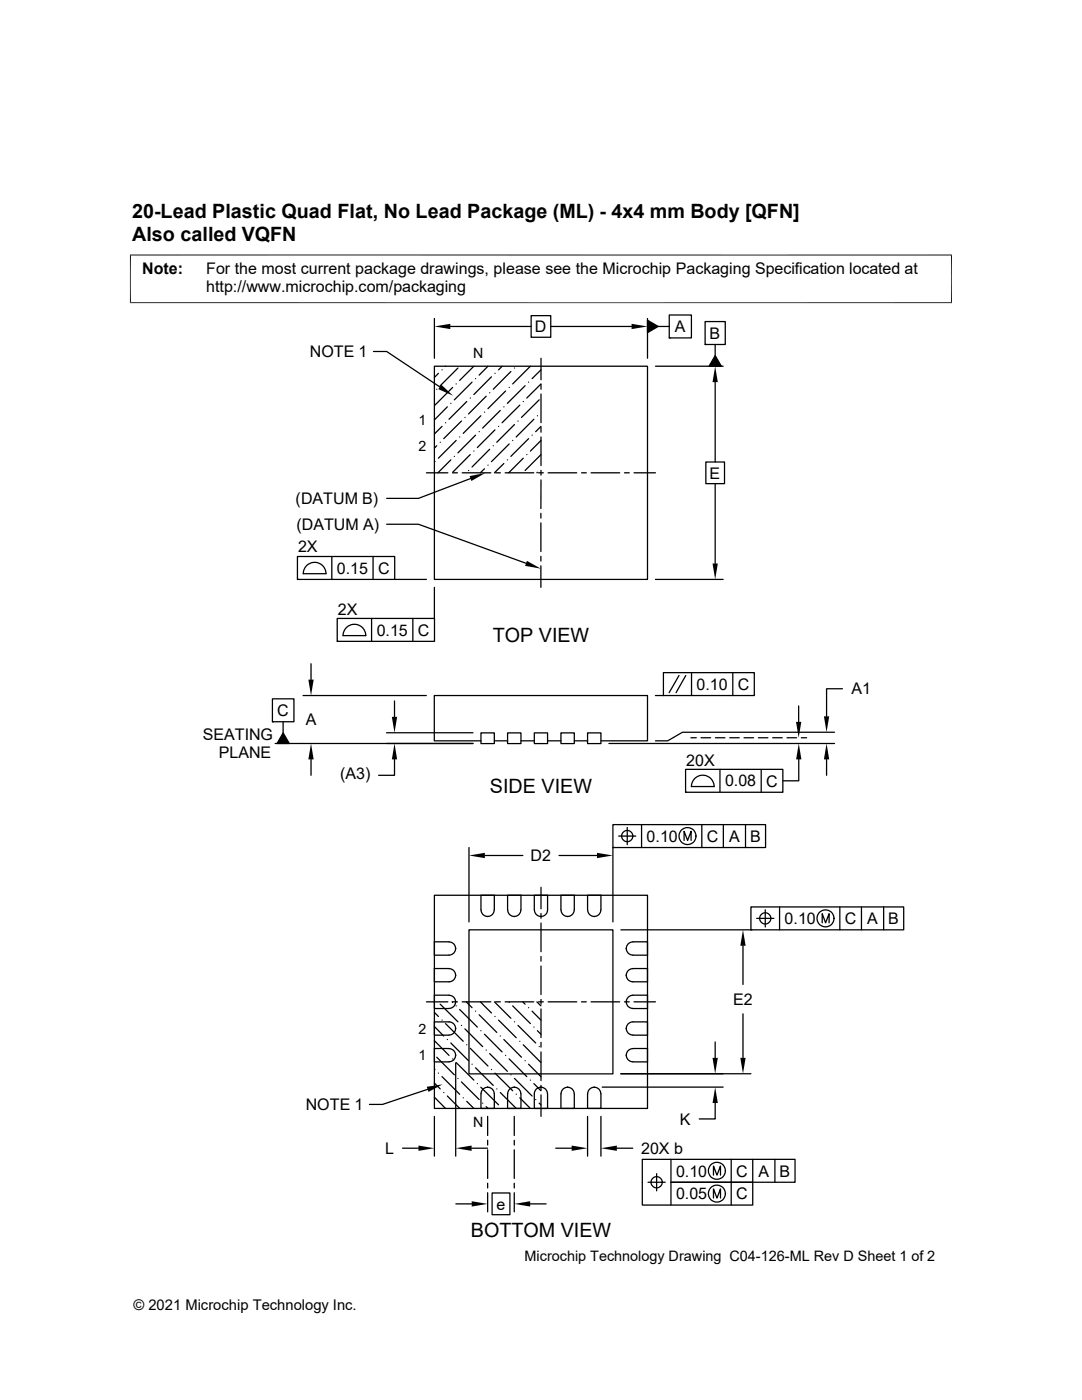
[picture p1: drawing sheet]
<svg xmlns="http://www.w3.org/2000/svg" width="216mm" height="279mm" viewBox="0 0 216 279" stroke-linecap="round" stroke-linejoin="round" font-family="sans-serif">
<g fill="none" stroke="#000" stroke-width=".25">
<path d="M74.5 70.1h2.7l10.6 7.1M86.7 73.1h42.5v42.5h-42.5zM86.7 63.6v7.9M87.1 77.7h.1M87.5 74.5l-.8 .8M88.2 73.8h.1M88.9 73.1h.1M89.9 65.2h16.1M90.3 77.3l-3.5 3.6M91 76.6h.1M91.4 73.4l-3.6 3.6M93.8 79.4h.1"/>
<path d="M94.2 76.3l-3.5 3.5M94.6 73.1l-2.9 2.8M94.9 75.6h.1M97 79.1l-3.5 3.5M97.4 73.1l-1.8 1.8M97.7 78.4h.1M98.1 75.2l-3.5 3.5M98.8 74.5h.1M100.2 73.1l-.7 .7M100.9 78l-3.5 3.6M101.6 77.3h.1M101.9 74.1l-3.5 3.6"/>
<path d="M102.7 73.4h.1M104.8 77l-3.6 3.5M105.5 76.3h.1M105.8 73.1l-3.5 3.5M106 63h3.9v4.3h-3.9zM107.6 79.8l-3.5 3.5M107.9 71.5v4.3M107.9 76.7v1M107.9 78.6v5.7M108 73.8l-1.8 1.8M108 76.6l-2.9 2.8M109.9 65.2h16.1"/>
<path d="M129.2 63.9l2.1 1.3-2.1 1.2zM129.2 63.6v7.9M130.8 73.1h13.5M131.3 65.2h2.2M133.5 62.9h4.5v4.5h-4.5zM133.5 67.4h.1M140.7 64.2h4v4.5h-4zM140.7 68.7h.1M142.7 71l1.2 2.1h-2.4zM142.7 68.7v2.3M142.7 76.3v15.9M85.1 94.4h4.3"/>
<path d="M86.8 92.1h.1M87.1 89l-.4 .4M87.8 88.3h.1M88.2 85.1l-1.5 1.5M88.9 84.4h.1M89.3 81.2l-2.6 2.6M90 80.5h.1M90 91.8l-2.6 2.6M90.3 94.4h1M90.7 91.1h.1M91 87.9l-3.5 3.5M91.7 87.2h.1"/>
<path d="M92.1 84l-3.6 3.5M92.2 94.4h5.7M92.8 83.3h.1M93.1 80.1l-3.5 3.6M93.5 93.9h.1M93.8 90.7l-3.5 3.6M93.9 95.5l-10.4 4h-6.3M94.6 90h.1M94.9 86.8l-3.5 3.6M95.6 86.1h.1M95.9 83l-3.5 3.5M96.7 82.3h.1"/>
<path d="M96.7 93.6l-.9 .8M97.4 92.8h.1M97.7 89.7l-3.5 3.5M98.4 89h.1M98.8 85.8l-3.5 3.5M98.9 94.4h.9M99.5 85.1h.1M99.8 81.9l-3.5 3.5M100.5 81.2h.1M100.5 92.5l-1.8 1.9M100.8 94.4h5.7M101.2 91.8h.1"/>
<path d="M101.6 88.6l-3.5 3.5M102.3 87.9h.1M102.7 84.7l-3.6 3.6M103.4 84h.1M103.7 80.9l-3.5 3.5M104.4 80.1h.1M104.4 91.4l-2.9 3M105.1 90.7h.1M105.5 87.5l-3.6 3.6M106.2 86.8h.1M106.5 83.7l-3.5 3.5M107.2 83h.1"/>
<path d="M107.2 94.3l-.1 .1M107.5 94.4h.9M107.9 85.3v1M107.9 87.2v5.7M107.9 93.9v.9M107.9 95.8v5.7M108 85.1l-1.1 1M108 87.9l-2.2 2.1M108 90.7l-3.2 3.2M109.4 94.4h5.7M116 94.4h1M117.9 94.4h5.8"/>
<path d="M124.6 94.4h1M126.5 94.4h4.3M140.8 92.2h3.8v4.3h-3.8zM142.7 96.5v16M59.4 111.1h19.4v4.5h-19.4zM59.4 115.6h.1M61.3 112.8a2.27 2.27 0 0 1 2.4-.4 2.27 2.27 0 0 1 1.3 2.1h-4.5l.2-.9zM66.2 111.1v4.5M74.4 111.1v4.5M77.2 104.6h6.3l21.5 7.8M78.7 115.6h6.4M86.7 117.2v6.2"/>
<path d="M107.9 102.4v1M107.9 104.4v5.7M107.9 111v1M107.9 112.9v4.3M130.8 115.6h13.5M54.4 139.5h4.3v4.5h-4.3zM60.5 138.8h24.6M62.1 132.5v3.1M67.3 123.4h19.4v4.6h-19.4zM67.3 128h.1M69.2 125.1a2.27 2.27 0 0 1 2.5-.3 2.27 2.27 0 0 1 1.3 2.1h-4.5l.2-1zM74.1 123.4v4.6"/>
<path d="M78.7 139.9v3.2M82.4 123.4v4.6M130.8 138.8h1.6M132.4 134.2h18.1v4.6h-18.1zM135.5 134.8l-2 3.4M136.8 134.8l-1.9 3.4M138 134.2v4.6M146.2 134.2v4.6M168.1 137.5h-3.2v5.5M54.4 144h.1M56.5 144v2.3M56.5 146.3l1.2 2.1h-2.4z"/>
<path d="M62.1 151.6v3.1M77.1 146.2h17.3M78.7 151.6v3.1h-3.2M94.4 148.4h-39.5M96 147.8h-9.3v-9h42.5v9h-9.3M96 146.3h2.6v2.1h-2.6zM98.6 147.8h2.7M101.3 146.3h2.6v2.1h-2.6zM103.9 147.8h2.7M106.6 146.3h2.7v2.1h-2.7zM109.3 147.8h2.6M111.9 146.3h2.7v2.1h-2.7z"/>
<path d="M114.6 147.8h2.6M117.2 146.3h2.7v2.1h-2.7zM121.5 148.4h45M136.8 153.5h19.4v4.6h-19.4zM136.8 158.1h.1M137.9 147.2h1M137.9 157h4.6M138 157a2.26 2.26 0 0 1 2.2-2.3 2.26 2.26 0 0 1 2.3 2.3M139.9 147.2h1.9M142.7 147.2h2M143.7 153.5v4.6M145.6 147.2h1.9"/>
<path d="M148.5 147.2h1.9M151.3 147.2h1.9M151.9 153.5v4.6M154.2 147.2h1.9M157 147.2h1.9M159.4 140.9v3.2M159.4 151.6v4.2h-3.2M159.9 147.2h1.1M164.9 151.6v3.1M166.5 146.1h-30.3l-3 1.7h-2.4M86.7 178.7h42.5v42.5h-42.5zM93.6 169.1v14.9"/>
<path d="M96 178.7h2.6v2.9a1.32 1.32 0 0 1-1.3 1.3 1.32 1.32 0 0 1-1.3-1.3zM96.8 170.7h7.5M107.9 177.1v4.3M111.5 170.7h7.6M111.9 178.7h2.7v2.9a1.32 1.32 0 0 1-1.3 1.3 1.32 1.32 0 0 1-1.4-1.3zM122.3 169.1v14.9M122.3 164.6h30.5v4.5h-30.5zM122.3 169.1h.1M123.4 166.9h3.5M125.2 165.1v3.5M128 164.6v4.5M136.5 167.7v-1.8l.7 1.8 .7-1.8v1.8"/>
<path d="M140 164.6v4.5M144.3 164.6v4.5M148.8 164.6v4.5M85.1 199.9h4.3M86.7 193.3h2.9a1.31 1.31 0 0 1 1.3 1.3 1.31 1.31 0 0 1-1.3 1.3h-2.9zM86.7 188h2.9a1.32 1.32 0 0 1 1.3 1.3 1.32 1.32 0 0 1-1.3 1.3h-2.9zM89.6 198.6h-2.9v2.7h2.9M89.6 198.6a1.31 1.31 0 0 1 1.3 1.3 1.31 1.31 0 0 1-1.3 1.4M90.2 199.9l.1 .1M90.3 199.9h1M90.9 194.6h.1M90.9 189.3h.1"/>
<path d="M92.2 199.9h5.7M93 199.9l1.2 1.2M93.6 185.6h28.7v28.7h-28.7zM95.8 199.9l2.3 2.3M97.3 182.9h.1M98.7 199.9l3.2 3.3M98.9 199.9h.9M100.8 199.9h5.7M101.3 181.6v-2.9h2.6v2.9M101.3 181.6a1.31 1.31 0 0 0 1.3 1.3 1.31 1.31 0 0 0 1.3-1.3M102.6 182.9h.1M104.3 199.9l.5 .5"/>
<path d="M106.6 181.6v-2.9h2.7v2.9a1.31 1.31 0 0 1-1.4 1.3 1.31 1.31 0 0 1-1.3-1.3M107.1 199.9l.8 .8M107.5 199.9h.9M107.9 182.9h.1M107.9 182.3v1M107.9 184.2v5.7M107.9 190.9v.9M107.9 192.8v5.7M107.9 199.5v.9M109.4 199.9h5.7M113.3 182.9h.1M116 199.9h1"/>
<path d="M117.2 181.6v-2.9h2.7v2.9M117.3 181.6a1.31 1.31 0 0 0 1.3 1.3 1.31 1.31 0 0 0 1.3-1.3M117.9 199.9h5.8M118.6 182.9h.1M123.9 185.6h25.9M124.6 199.9h1M124.9 194.6h.1M124.9 189.3h.1M125.3 188.4l1-.4h2.9v2.6h-2.9a1.32 1.32 0 0 1-1.2-.8 1.32 1.32 0 0 1 .2-1.4zM125.3 193.7l1-.4h2.9v2.6h-2.9a1.32 1.32 0 0 1-1.2-.8 1.32 1.32 0 0 1 .2-1.4zM126.3 198.6a1.31 1.31 0 0 0-1.3 1.3 1.31 1.31 0 0 0 1.3 1.4M126.3 198.6h2.9v2.7h-2.9"/>
<path d="M126.5 199.9h4.3M148.3 188.7v7.8M149.8 181h30.5v4.6h-30.5zM149.8 185.6h.1M151 183.3h3.4M152.7 181.6v3.4M155.6 181v4.6M164.1 184.2v-1.8l.6 1.8 .7-1.8v1.8M167.6 181v4.6M171.9 181v4.6M176.3 181v4.6M85.3 217.4l-9 3h-2.6"/>
<path d="M86.7 209.3h2.9a1.32 1.32 0 0 1 1.3 1.3 1.32 1.32 0 0 1-1.3 1.3h-2.9zM86.7 203.9h2.9a1.32 1.32 0 0 1 1.3 1.4 1.32 1.32 0 0 1-1.3 1.3h-2.9zM86.7 202l.8 .9M86.7 204.9l1.8 1.9M86.7 207.7l2.9 2.9M86.7 219l2.2 2.2M86.7 213.3l.1 .1M86.7 216.2l1.1 1.1M87.1 211l3.6 3.5M87.5 214.2h.1M87.8 200.4l3.6 3.5M88.2 203.6h.1"/>
<path d="M88.2 214.9l3.5 3.5M88.5 218h.1M88.9 204.3l3.5 3.5M89.3 207.5h.1M89.3 218.7l2.4 2.5M90 208.2l3.5 3.5M90.3 211.3h.1M90.9 210.6h.1M90.9 205.3h.1M90.9 212.2v18.5M91 200.7h.1M91 212l3.6 3.6"/>
<path d="M91.4 215.2h.1M91.7 201.5l3.6 3.5M92.1 204.6h.1M92.1 215.9l3.5 3.5M92.4 219.1h.1M92.8 205.3l3.5 3.6M93.1 208.5h.1M93.1 219.8l1.5 1.4M93.8 209.2l3.6 3.5M94.2 212.4h.1M94.9 201.8h.1M94.9 213.1l3.5 3.5"/>
<path d="M95.3 216.3h.1M95.6 202.5l3.5 3.5M95.9 205.7h.1M95.9 217l3.6 3.5M96.4 217.4a1.33 1.33 0 0 1 1.4-.3 1.33 1.33 0 0 1 .8 1.2v2.9h-2.6v-3.1zM96.7 206.4l3.5 3.5M97 209.6h.1M97.3 217h.1M97.7 210.3l3.5 3.5M98.1 213.4h.1M98.8 202.9h.1M98.8 214.2l3.5 3.5"/>
<path d="M99.1 217.3h.1M99.5 203.6l3.5 3.5M99.8 206.8h.1M99.8 218l3.2 3.2M100.5 207.5l3.6 3.5M100.9 210.6h.1M101.3 218.3v2.9h2.6v-2.9M101.3 218.3a1.31 1.31 0 0 1 1.3-1.3 1.31 1.31 0 0 1 1.3 1.3M101.6 200h.1M101.6 211.3l3.5 3.6M101.9 214.5h.1M102.3 200.7l3.5 3.6"/>
<path d="M102.6 217h.1M102.7 203.9h.1M102.7 215.2l3.5 3.5M103 218.4h.1M103.4 204.6l3.5 3.6M103.7 207.8h.1M103.7 219.1l2.1 2.1M104.4 208.5l3.5 3.5M104.8 211.7h.1M105.5 201.1h.1M105.5 212.4l2.4 2.5M105.8 215.6h.1"/>
<path d="M106.2 201.8l1.7 1.8M106.5 205h.1M106.5 216.3l1.4 1.4M106.9 219.4h.1M107 217.4a1.33 1.33 0 0 1 1.4-.3 1.33 1.33 0 0 1 .9 1.2v2.9h-2.7v-2.9zM107.2 205.7l.7 .7M107.6 208.9h.1M107.9 217h.1M107.9 201.4v5.7M107.9 208v1M107.9 209.9v5.7M107.9 216.6v1"/>
<path d="M107.9 218.5v4.3M112.3 217.4a1.33 1.33 0 0 1 1.5-.3 1.33 1.33 0 0 1 .8 1.2v2.9h-2.7l.1-3.1zM113.3 217h.1M117.2 218.3v2.9h2.7v-2.9M117.3 218.3a1.31 1.31 0 0 1 1.3-1.3 1.31 1.31 0 0 1 1.3 1.3M118.6 217h.1M120.2 217h24.1M124.9 210.6h.1M124.9 205.3h.1M125.3 204.3l1-.4h2.9v2.7h-2.9a1.32 1.32 0 0 1-1.2-.8 1.32 1.32 0 0 1 .2-1.5zM125.3 209.7l1-.4h2.9v2.6h-2.9a1.32 1.32 0 0 1-1.2-.8 1.32 1.32 0 0 1 .2-1.4zM142.7 207.9v3.2"/>
<path d="M148.3 202.3v8.8M149.8 214.3h-25.9M80.3 229.2h3.2M86.7 222.8v7.9M94.1 229.2h3.2M96.3 220.2h.1M97 220.9l.4 .3M97.3 222.8v3.8M97.3 227.6v.9M97.3 229.5v5.7M97.3 236.1v1M97.3 238v3.9"/>
<path d="M98.2 238.1h3.5v4.3h-3.5zM100.2 221.2h.1M102.6 222.8v3.8M102.6 227.6v.9M102.6 229.5v5.7M102.6 236.1v1M102.6 238v3.9M107.6 220.2l.3 .3M110.9 229.2h3.2M117.2 222.8v7.9M119.9 222.8v7.9M123.1 229.2h3.2"/>
<path d="M129.3 235.9h3.4M131 234.2v3.5M133.9 231.4v4.5h16.3v4.6h-22v-9.1h30.4v4.5h-24.7v4.6M142.4 234.5v-1.8l.7 1.8 .7-1.8v1.8M142.4 239.1v-1.8l.7 1.8 .7-1.8v1.8M142.7 220.1v3.2h-3.2M145.9 231.4v9.1M150.2 231.4v4.5M154.6 231.4v4.5M91 240.3h3.1M105.8 240.3h3.2"/>
<circle cx="125.2" cy="166.9" r="1.12"/>
<circle cx="137.2" cy="166.9" r="1.69"/>
<circle cx="152.7" cy="183.3" r="1.12"/>
<circle cx="164.7" cy="183.3" r="1.69"/>
<circle cx="131" cy="235.9" r="1.12"/>
<circle cx="143" cy="238.2" r="1.69"/>
<circle cx="143" cy="233.7" r="1.69"/>
</g>
<g fill="#000">
<path d="M88.1 76.8l2.3 2.2-2.9-1.3zM86.7 65.2l3.2-.6v1.1zM126 64.6l3.2 .6-3.2 .5zM129.2 63.9l2.1 1.3-2.1 1.2zM142.7 73.1l.5 3.2h-1zM142.7 71l1.2 2.1h-2.4zM93.7 95l3.2-.6-2.8 1.6zM105.1 111.9l2.8 1.6-3.1-.6zM142.2 112.5h1l-.5 3.1zM61.5 135.6h1.1l-.5 3.2zM56.5 146.3l1.2 2.1h-2.4zM62.1 148.4l.5 3.2h-1.1z"/>
<path d="M78.2 143.1h1l-.5 3.1zM78.7 148.4l.5 3.2h-1zM158.8 144.1h1.1l-.5 3.1zM159.4 148.4l.5 3.2h-1zM164.9 148.4l.6 3.2h-1.1zM164.4 143h1.1l-.6 3.1zM93.6 170.7l3.2-.5v1.1zM119.1 170.2l3.2 .5-3.2 .6zM148.3 185.6l.5 3.1h-1.1zM85.2 216.9l3.1-.5-2.8 1.5zM142.2 211.1h1l-.5 3.2zM147.7 211.1h1.1l-.5 3.2z"/>
<path d="M83.5 228.6l3.2 .6-3.2 .5zM90.9 229.2l3.2-.6v1.1zM94.1 239.7l3.2 .6-3.2 .5zM102.6 240.3l3.2-.6v1.1zM114.1 228.6l3.1 .6-3.1 .5zM119.9 229.2l3.2-.6v1.1zM142.7 217l.5 3.1h-1z"/>
</g>
<path d="M26 50.8v9.7M189.9 50.8v9.7M189.9 50.9h-164M25.9 60.4h164" fill="none" stroke="#000" stroke-width=".2"/>
<g font-size="3.9">
<text x="26.4" y="43.5">20-Lead Plastic Quad Flat, No Lead Package (ML) - 4x4 mm Body [QFN]</text>
<text x="26.4" y="48.1">Also called VQFN</text>
<text x="98.3" y="128.1">TOP VIEW</text>
<text x="97.8" y="158.2">SIDE VIEW</text>
<text x="93.9" y="246.8">BOTTOM VIEW</text>
</g>
<g font-size="3.2">
<text x="28.4" y="54.7">Note:</text>
<text x="41.1" y="58.3">http://www.microchip.com/packaging</text>
<text x="41.1" y="54.7">For the most current package drawings, please see the Microchip Packaging Specification located at</text>
<text x="61.8" y="71.3">NOTE 1</text>
<text x="106.7" y="66.3">D</text>
<text x="134.7" y="66.3">A</text>
<text x="141.6" y="67.6">B</text>
<text x="141.6" y="95.5">E</text>
<text x="59" y="100.6">(DATUM B)</text>
<text x="59.1" y="105.7">(DATUM A)</text>
<text x="59.5" y="110.3">2X</text>
<text x="67.2" y="114.5">0.15</text>
<text x="75.4" y="114.5">C</text>
<text x="67.4" y="122.6">2X</text>
<text x="75.2" y="126.8">0.15</text>
<text x="83.4" y="126.9">C</text>
<text x="139" y="137.6">0.10</text>
<text x="147.2" y="137.7">C</text>
<text x="55.3" y="142.9">C</text>
<text x="169.9" y="138.6">A1</text>
<text x="40.4" y="147.7">SEATING</text>
<text x="61" y="144.7">A</text>
<text x="43.6" y="151.4">PLANE</text>
<text x="67.9" y="155.5">(A3)</text>
<text x="136.9" y="152.8">20X</text>
<text x="144.7" y="157">0.08</text>
<text x="152.9" y="157">C</text>
<text x="129" y="168">0.10</text>
<text x="141" y="168">C</text>
<text x="145.5" y="168">A</text>
<text x="149.7" y="168">B</text>
<text x="105.9" y="171.9">D2</text>
<text x="156.6" y="184.4">0.10</text>
<text x="168.6" y="184.4">C</text>
<text x="173" y="184.4">A</text>
<text x="177.2" y="184.4">B</text>
<text x="146.3" y="200.6">E2</text>
<text x="61" y="221.6">NOTE 1</text>
<text x="135.6" y="224.5">K</text>
<text x="76.9" y="230.3">L</text>
<text x="127.9" y="230.3">20X b</text>
<text x="134.9" y="234.8">0.10</text>
<text x="134.9" y="239.4">0.05</text>
<text x="146.9" y="234.8">C</text>
<text x="146.9" y="239.4">C</text>
<text x="151.3" y="234.8">A</text>
<text x="155.5" y="234.8">B</text>
<text x="99.1" y="241.4">e</text>
</g>
<g font-size="2.9">
<text x="104.7" y="251.7">Microchip Technology Drawing C04-126-ML Rev D Sheet 1 of 2</text>
<text x="26.6" y="261.3">© 2021 Microchip Technology Inc.</text>
</g>
<g font-size="2.8">
<text x="94.4" y="71.5">N</text>
<text x="83.5" y="84.8">1</text>
<text x="83.5" y="90.1">2</text>
<text x="83.5" y="206.3">2</text>
<text x="83.5" y="211.6">1</text>
<text x="94.4" y="224.8">N</text>
</g>
</svg>
